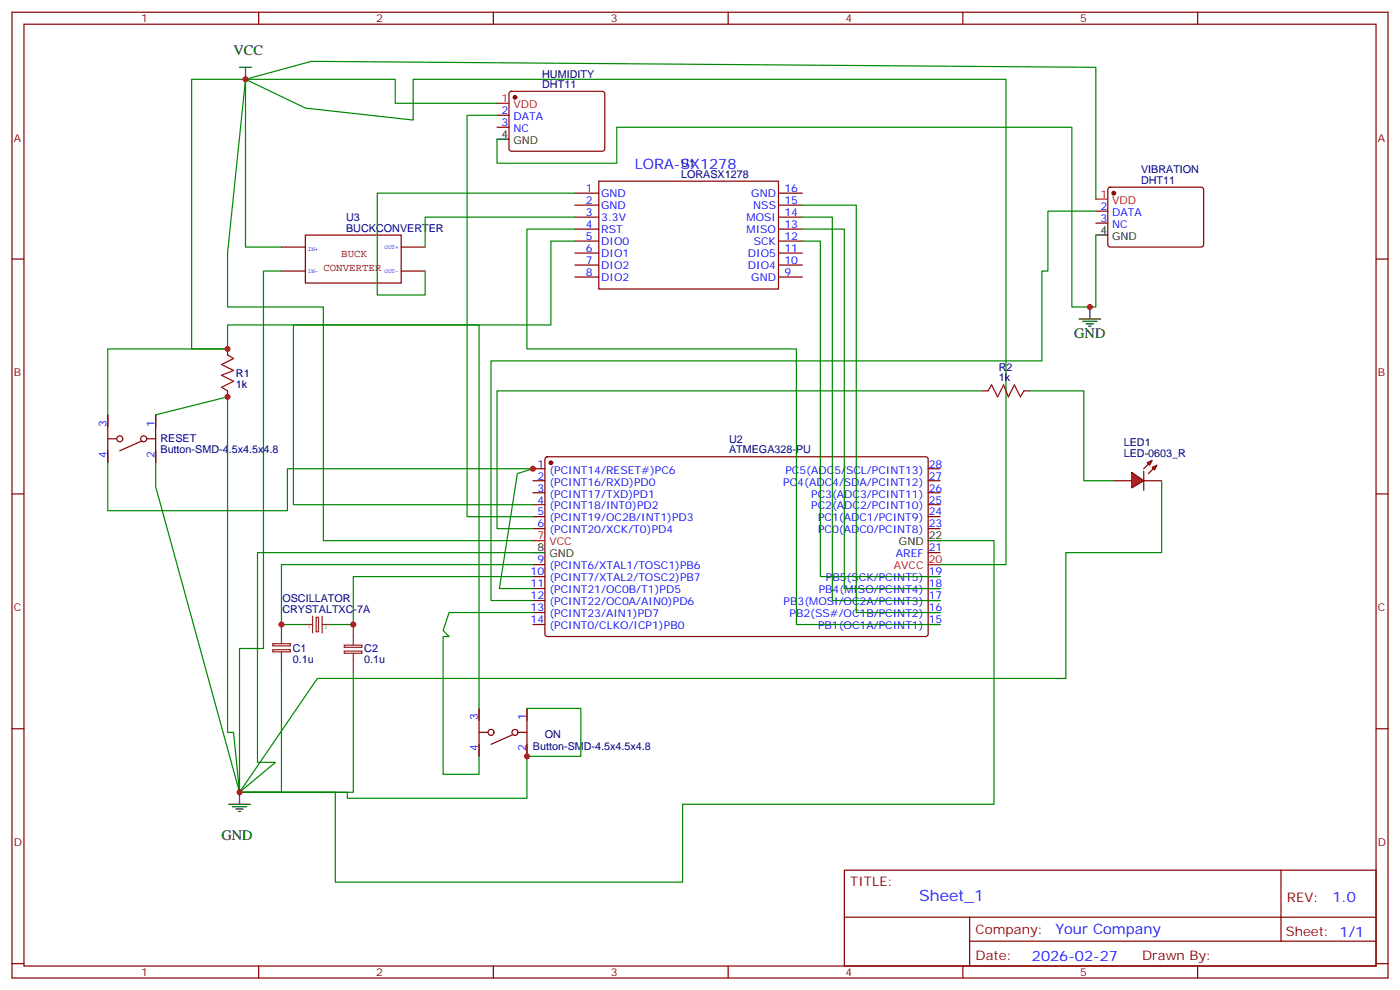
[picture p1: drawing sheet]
<svg xmlns="http://www.w3.org/2000/svg" width="412mm" height="291mm" viewBox="0 0 412 291" stroke-linecap="round" stroke-linejoin="round" font-family="sans-serif">
<g fill="none" stroke="#870000" stroke-width=".35">
<path d="M3.5 3.6h405.4v284.3h-405.4zM7.1 7.1h398.2v277.3h-398.2zM76.2 3.6v3.5M145.3 3.6v3.5M214.5 3.6v3.5M283.6 3.6v3.5M352.8 3.6v3.5M169.3 56.9h7.1M176.4 53.3h52.9v31.8h-52.9zM229.3 56.9h7.1M3.5 76.3h3.6M169.3 60.4h7.1"/>
<path d="M169.3 63.9h7.1M169.3 67.5h7.1M169.3 71h7.1M169.3 78h7.1M169.3 74.5h7.1M229.3 60.4h7.1M229.3 63.9h7.1M229.3 67.5h7.1M229.3 71h7.1M229.3 78h7.1M229.3 74.5h7.1M405.3 76.3h3.6"/>
<path d="M169.3 81.6h7.1M229.3 81.6h7.1M31.7 122.1v14.1M31.7 129.2h2.5M41.6 129.9l-6.3 2.8M43.4 129.2h2.5M45.9 122.1v14.1M157 138h3.5M160.7 134.7l.5-.2h111.8l.4 .7-.1 51.8-.6 .4-111.8-.1-.4-.6v-51.5zM273.4 138h3.5M3.5 145.4h3.6M157 141.5h3.5"/>
<path d="M157 145.1h3.5M157 148.6h3.5M157 152.1h3.5M157 155.6h3.5M273.4 141.5h3.5M273.4 145.1h3.5M273.4 148.6h3.5M273.4 152.1h3.5M273.4 155.6h3.5M405.3 145.4h3.6M157 166.2h3.5M157 169.8h3.5"/>
<path d="M157 173.3h3.5M157 176.8h3.5M273.4 169.8h3.5M273.4 173.3h3.5M273.4 176.8h3.5M273.4 162.7h3.5M157 180.3h3.5M157 183.9h3.5M273.4 180.3h3.5M273.4 183.9h3.5M3.5 214.6h3.6M141.1 208.6v14.1"/>
<path d="M141.1 215.6h2.5M151 216.3l-6.4 2.8M152.8 215.6h2.4M155.2 208.6v14.1M405.3 214.6h3.6M248.7 256.2h156.6v28.2h-156.6zM377.3 256.2v20.9M248.7 270h156.5M285.6 277.1h119.6M285.6 270v14.1M3.5 283.7h3.6M76.2 284.4v3.5"/>
<path d="M145.3 284.4v3.5M214.5 284.4v3.5M283.6 284.4v3.5M352.8 284.4v3.5M405.3 283.7h3.6"/>
<circle cx="35.3" cy="129.2" r=".88"/>
<circle cx="42.3" cy="129.2" r=".88"/>
<circle cx="144.6" cy="215.6" r=".88"/>
<circle cx="151.7" cy="215.6" r=".88"/>
</g>
<circle cx="162.3" cy="136.2" r=".53" fill="#870000" stroke="#870000" stroke-width=".35"/>
<path d="M157 159.2h3.5M273.4 166.2h3.5" fill="none" stroke="#f00" stroke-width=".35"/>
<path d="M273.4 159.2h3.5M157 162.7h3.5" fill="none" stroke="#000" stroke-width=".35"/>
<path d="M90 183.9h2.1M92.1 181.4v4.9M93.1 181.8h.7v4.2h-.7zM94.9 183.9h2.1M94.9 181.4v4.9" fill="none" stroke="#8c2424" stroke-width=".35"/>
<g fill="#8c2424">
<circle cx="97" cy="183.9" r=".18"/>
<circle cx="90" cy="183.9" r=".18"/>
</g>
<path d="M80.4 191.3h5.1v.6h-5.1zM80.4 189.5h5.1v.6h-5.1zM82.9 183.9v5.6M82.9 192v6M101.4 189.9h5.2v.7h-5.2zM101.4 191.7h5.2v.6h-5.2zM104.1 183.9v6M104.1 192.3v5.7" fill="none" stroke="#8c2424" stroke-width=".35"/>
<path d="M67 104.5l1.8 1.1-3.5 1.7 3.5 1.8-3.5 1.4 3.5 1.8-3.5 1.7 1.7 1.1" fill="none" stroke="#a10000" stroke-width=".35"/>
<path d="M67 102.7v1.8M67 115.1v1.7" fill="none" stroke="#870000" stroke-width=".35"/>
<g fill="#f00" stroke="#870000" stroke-width=".35">
<path d="M333.4 139.1l3.5 2.4-3.5 2.2z"/>
<path d="M336.9 138.7v5.7z"/>
</g>
<g fill="#870000" stroke="#870000" stroke-width=".35">
<path d="M336.9 138l1.4-1.4z"/>
<path d="M338.3 139.4l1.4-1.4z"/>
</g>
<g fill="#f00" stroke="#870000" stroke-width=".35">
<path d="M338 136.2l1.4-.7-.7 1.4z"/>
<path d="M339.4 137.7l1.4-.8-.7 1.5z"/>
</g>
<g fill="none" stroke="#870000" stroke-width=".35">
<path d="M146.4 33.9h3.5M146.4 37.5h3.5M150.2 27.1l.4-.2h27.1l.5 .7-.1 16.5-.7 .4h-27l-.5-.7v-16.2zM326.6 55.3l.4-.2 27.1 .1 .4 .6v16.5l-.7 .4h-27l-.5-.7v-16.2zM82.9 72.7h7.1M82.9 79.8h7.1M90 69.2h28.2v14.1h-28.2zM118.2 72.7h7M118.2 79.8h7M322.8 62.2h3.5M322.8 65.7h3.5M289.3 115.1h1.7"/>
<path d="M301.6 115.1h1.8M328.1 141.5h5.3M336.9 141.5h5.3"/>
</g>
<g fill="#870000" stroke="#870000" stroke-width=".35">
<circle cx="328.1" cy="56.9" r=".53"/>
<circle cx="151.7" cy="28.6" r=".53"/>
</g>
<path d="M146.4 30.4h3.5M322.8 58.6h3.5" fill="none" stroke="#f00" stroke-width=".35"/>
<g fill="none" stroke="#000" stroke-width=".35">
<path d="M70.6 19.8h3.5M72.3 19.8v3.6M146.4 41h3.5M322.8 69.2h3.5M317.9 93.9h6.3M318.9 94.6h4.2M320 95.3h2.1M320.7 96h.7M321 90.4v3.5M67.4 236.8h6.3M68.4 237.5h4.3M69.5 238.2h2.1"/>
<path d="M70.2 238.9h.7M70.6 233.3v3.5"/>
</g>
<g fill="none" stroke="#008700" stroke-width=".35">
<path d="M72.3 23.4h-15.9v79.3h10.6M72.3 23.4l-5.3 51.1v15.9h28.2v68.8h61.8M72.3 23.4l17.7 8.4 31.7 3.5v-11.9h174.6v142.8h-19.4M72.3 23.4l19.4-5.3 231.1 1.7v38.8M146.4 30.4h-30v-7h-44.1v49.3h10.6M146.4 33.9h-8.8v118.2h19.4M146.4 41v7h35.3v-10.5h134v52.9h7.1v-21.2M169.3 56.9h-58.2v30h14.1v-7.1M82.9 79.8h-5.3v111.1h-7v42.4h28.2v26.4h102.3v-22.9h91.7v-77.6h-15.9M169.3 63.9h-44.1v8.8M169.3 67.5h-14.1v35.2h79.4v81.2h42.3M169.3 71h-7v24.7h-75.9v52.9h70.6"/>
<path d="M236.4 71h5.3v98.8h35.2M236.4 67.5h12.3v105.8h28.2M236.4 60.4h15.8v119.9h24.7M236.4 63.9h8.8v112.9h31.7M322.8 62.2h-14.1v17.6h-1.8v26.5h-162.3v70.5h12.4M67 102.7h-35.3v19.4M67 102.7v-7h74.1v112.9M289.3 115.1h-142.9v40.5h10.6M303.4 115.1h15.9v26.4h8.8M31.7 136.2v14.2h53v-12.4h72.3l-4.6 1.4-5.3 33.9h9.9M45.9 122.1l21.1-5.3v98.8h1.8l1.8 17.7M45.9 136.2v7.1l24.7 90"/>
<path d="M342.2 141.5v21.2h-28.2v37h-220.5l-22.9 33.6M157 169.8h-52.9v14.1h-7.1M157 166.2h-74.1v17.7h7.1M157 162.7h-81.2v61.7h5.3l-10.5 8.9M82.9 198v35.3h-12.3M104.1 198v35.3h-33.5M157 180.3h-24.7l-1.8 5.3 1.8 1.8h-1.8v40.6h10.6v-5.3M155.2 208.6h15.9v14.1h-15.9v12.3h-52.9v-1.7h-31.7"/>
</g>
<path d="M291 115.1l1.1-1.8 1.8 3.5 1.7-3.5 1.4 3.5 1.8-3.5 1.8 3.5 1-1.7" fill="none" stroke="#a10000" stroke-width=".35"/>
<g fill="#c00">
<circle cx="67" cy="102.7" r=".88"/>
<circle cx="67" cy="116.8" r=".88"/>
<circle cx="70.6" cy="233.3" r=".88"/>
<circle cx="155.2" cy="222.7" r=".88"/>
<circle cx="72.3" cy="23.4" r=".88"/>
<circle cx="104.1" cy="183.9" r=".88"/>
<circle cx="82.9" cy="183.9" r=".88"/>
<circle cx="157" cy="138" r=".88"/>
<circle cx="321" cy="90.4" r=".88"/>
</g>
<text font-size="4.6" fill="#00f" x="270.8" y="265.2">Sheet_1</text>
<g font-size="4.2">
<text x="68.8" y="16.3">VCC</text>
<text x="316.4" y="99.6">GND</text>
<text x="65.3" y="247.4">GND</text>
</g>
<g font-size="4.2" fill="#00f">
<text x="187" y="49.8">LORA-SX1278</text>
<text x="392.5" y="265.4">1.0</text>
<text x="310.9" y="275">Your Company</text>
<text x="304" y="282.8">2026-02-27</text>
</g>
<g font-size="3.9" fill="#800">
<text x="250.5" y="260.8">TITLE:</text>
<text x="379.1" y="265.4">REV:</text>
<text x="287.4" y="275">Company:</text>
<text x="378.7" y="275.6">Sheet: 1/1</text>
<text x="287.4" y="282.6">Date:</text>
<text x="336.4" y="282.7">Drawn By:</text>
</g>
<g font-size="3.2" fill="#800">
<text x="41.6" y="6.6">1</text>
<text x="110.8" y="6.6">2</text>
<text x="179.9" y="6.6">3</text>
<text x="249.1" y="6.6">4</text>
<text x="318.2" y="6.6">5</text>
<text x="4.1" y="41.7">A</text>
<text x="405.9" y="41.7">A</text>
<text x="100.5" y="75.5">BUCK</text>
<text x="95.2" y="79.8">CONVERTER</text>
<text x="4.1" y="110.8">B</text>
<text x="405.9" y="110.8">B</text>
<text x="4.1" y="180">C</text>
<text x="405.9" y="180">C</text>
<text x="4.1" y="249.1">D</text>
<text x="405.9" y="249.1">D</text>
<text x="41.6" y="287.4">1</text>
<text x="110.8" y="287.4">2</text>
<text x="179.9" y="287.4">3</text>
<text x="249.1" y="287.4">4</text>
<text x="318.2" y="287.4">5</text>
</g>
<g font-size="3.2" fill="#000080">
<text x="159.7" y="22.8">HUMIDITY</text>
<text x="159.7" y="25.8">DHT11</text>
<text x="200.6" y="52.3">LORASX1278</text>
<text x="200.6" y="49.3">U1</text>
<text x="336.1" y="51.1">VIBRATION</text>
<text x="336.1" y="54">DHT11</text>
<text x="102" y="65">U3</text>
<text x="102" y="68.2">BUCKCONVERTER</text>
<text x="69.5" y="110.9">R1</text>
<text x="294.2" y="112.3">1k</text>
<text x="294.2" y="109.1">R2</text>
<text x="69.5" y="114.1">1k</text>
<text x="47.3" y="130.2">RESET</text>
<text x="214.7" y="130.4">U2</text>
<text x="331" y="131.3">LED1</text>
<text x="47.3" y="133.4">Button-SMD-4.5x4.5x4.8</text>
<text x="214.7" y="133.4">ATMEGA328-PU</text>
<text x="331" y="134.5">LED-0603_R</text>
<text x="83.2" y="177.2">OSCILLATOR</text>
<text x="83.2" y="180.3">CRYSTALTXC-7A</text>
<text x="86.3" y="192">C1</text>
<text x="107.3" y="192">C2</text>
<text x="86.3" y="195.2">0.1u</text>
<text x="107.3" y="195.2">0.1u</text>
<text x="157" y="220.9">Button-SMD-4.5x4.5x4.8</text>
<text x="160.5" y="217.4">ON</text>
</g>
<g font-size="3.2" fill="#f00">
<text x="147.7" y="30.1">1</text>
<text x="151.2" y="31.8">VDD</text>
<text x="324.1" y="58.3">1</text>
<text x="327.6" y="60">VDD</text>
<text x="158.3" y="158.8">7</text>
<text x="161.8" y="160.6">VCC</text>
<text x="263.3" y="167.6">AVCC</text>
<text x="273.6" y="165.9">20</text>
</g>
<g font-size="3.2" fill="#00f">
<text x="147.7" y="33.6">2</text>
<text x="151.2" y="35.3">DATA</text>
<text x="147.7" y="37.1">3</text>
<text x="151.2" y="38.9">NC</text>
<text x="172.6" y="56.5">1</text>
<text x="177.1" y="57.9">GND</text>
<text x="221.3" y="57.9">GND</text>
<text x="231.1" y="56.5">16</text>
<text x="172.6" y="60">2</text>
<text x="172.6" y="63.6">3</text>
<text x="177.1" y="61.5">GND</text>
<text x="177.1" y="65">3.3V</text>
<text x="219.9" y="65">MOSI</text>
<text x="221.9" y="61.5">NSS</text>
<text x="231.1" y="63.6">14</text>
<text x="231.1" y="60">15</text>
<text x="324.1" y="61.8">2</text>
<text x="324.1" y="65.3">3</text>
<text x="327.6" y="63.6">DATA</text>
<text x="172.6" y="67.1">4</text>
<text x="172.6" y="70.6">5</text>
<text x="177.1" y="68.5">RST</text>
<text x="219.9" y="68.5">MISO</text>
<text x="231.1" y="67.1">13</text>
<text x="231.1" y="70.6">12</text>
<text x="327.6" y="67.1">NC</text>
<text x="172.6" y="77.7">7</text>
<text x="172.6" y="74.2">6</text>
<text x="177.1" y="72">DIO0</text>
<text x="177.1" y="75.6">DIO1</text>
<text x="220.3" y="75.6">DIO5</text>
<text x="222" y="72">SCK</text>
<text x="231.1" y="74.2">11</text>
<text x="231.1" y="77.7">10</text>
<text x="172.6" y="81.2">8</text>
<text x="177.1" y="79.1">DIO2</text>
<text x="177.1" y="82.6">DIO2</text>
<text x="220.3" y="79.1">DIO4</text>
<text x="221.3" y="82.6">GND</text>
<text x="231.1" y="81.2">9</text>
<text x="31.4" y="125.7" transform="rotate(-90 31.4 125.7)">3</text>
<text x="45.5" y="125.7" transform="rotate(-90 45.5 125.7)">1</text>
<text x="31.4" y="134.7" transform="rotate(-90 31.4 134.7)">4</text>
<text x="45.5" y="134.7" transform="rotate(-90 45.5 134.7)">2</text>
<text x="158.3" y="137.7">1</text>
<text x="273.6" y="137.7">28</text>
<text x="158.3" y="141.2">2</text>
<text x="161.8" y="139.4">(PCINT14/RESET#)PC6</text>
<text x="161.8" y="142.9">(PCINT16/RXD)PD0</text>
<text x="230.7" y="142.9">PC4(ADC4/SDA/PCINT12)</text>
<text x="231.4" y="139.4">PC5(ADC5/SCL/PCINT13)</text>
<text x="273.6" y="141.2">27</text>
<text x="158.3" y="144.7">3</text>
<text x="158.3" y="148.2">4</text>
<text x="161.8" y="146.5">(PCINT17/TXD)PD1</text>
<text x="239" y="146.5">PC3(ADC3/PCINT11)</text>
<text x="273.6" y="148.2">25</text>
<text x="273.6" y="144.7">26</text>
<text x="158.3" y="151.8">5</text>
<text x="158.3" y="155.3">6</text>
<text x="161.8" y="150">(PCINT18/INT0)PD2</text>
<text x="161.8" y="153.5">(PCINT19/OC2B/INT1)PD3</text>
<text x="239" y="150">PC2(ADC2/PCINT10)</text>
<text x="241" y="153.5">PC1(ADC1/PCINT9)</text>
<text x="273.6" y="155.3">23</text>
<text x="273.6" y="151.8">24</text>
<text x="161.8" y="157.1">(PCINT20/XCK/T0)PD4</text>
<text x="241" y="157.1">PC0(ADC0/PCINT8)</text>
<text x="158.3" y="165.9">9</text>
<text x="161.8" y="167.6">(PCINT6/XTAL1/TOSC1)PB6</text>
<text x="263.9" y="164.1">AREF</text>
<text x="273.6" y="162.3">21</text>
<text x="156.3" y="169.4">10</text>
<text x="156.3" y="172.9">11</text>
<text x="161.8" y="171.2">(PCINT7/XTAL2/TOSC2)PB7</text>
<text x="243.3" y="171.2">PB5(SCK/PCINT5)</text>
<text x="273.6" y="172.9">18</text>
<text x="273.6" y="169.4">19</text>
<text x="156.3" y="176.5">12</text>
<text x="156.3" y="180">13</text>
<text x="161.8" y="174.7">(PCINT21/OC0B/T1)PD5</text>
<text x="161.8" y="178.2">(PCINT22/OC0A/AIN0)PD6</text>
<text x="230.8" y="178.2">PB3(MOSI/OC2A/PCINT3)</text>
<text x="241.2" y="174.7">PB4(MISO/PCINT4)</text>
<text x="273.6" y="180">16</text>
<text x="273.6" y="176.5">17</text>
<text x="156.3" y="183.5">14</text>
<text x="161.8" y="181.8">(PCINT23/AIN1)PD7</text>
<text x="161.8" y="185.3">(PCINT0/CLKO/ICP1)PB0</text>
<text x="232.6" y="181.8">PB2(SS#/OC1B/PCINT2)</text>
<text x="241" y="185.3">PB1(OC1A/PCINT1)</text>
<text x="273.6" y="183.5">15</text>
<text x="140.8" y="212.1" transform="rotate(-90 140.8 212.1)">3</text>
<text x="154.9" y="212.1" transform="rotate(-90 154.9 212.1)">1</text>
<text x="140.8" y="221.2" transform="rotate(-90 140.8 221.2)">4</text>
<text x="154.9" y="221.2" transform="rotate(-90 154.9 221.2)">2</text>
</g>
<g font-size="3.2">
<text x="147.7" y="40.6">4</text>
<text x="151.2" y="42.4">GND</text>
<text x="324.1" y="68.9">4</text>
<text x="327.6" y="70.6">GND</text>
<text x="264.8" y="160.6">GND</text>
<text x="273.6" y="158.8">22</text>
<text x="158.3" y="162.3">8</text>
<text x="161.8" y="164.1">GND</text>
</g>
<g font-size="1.8" fill="#00f">
<text x="90.7" y="73.8">IN+</text>
<text x="113.2" y="73.4">OUT+</text>
<text x="90.7" y="80.5">IN-</text>
<text x="113.2" y="80.5">OUT-</text>
</g>
<g font-size="1.4" fill="#238d23">
<text x="90.7" y="185.3">1</text>
<text x="95.6" y="185.3">2</text>
</g>
</svg>
